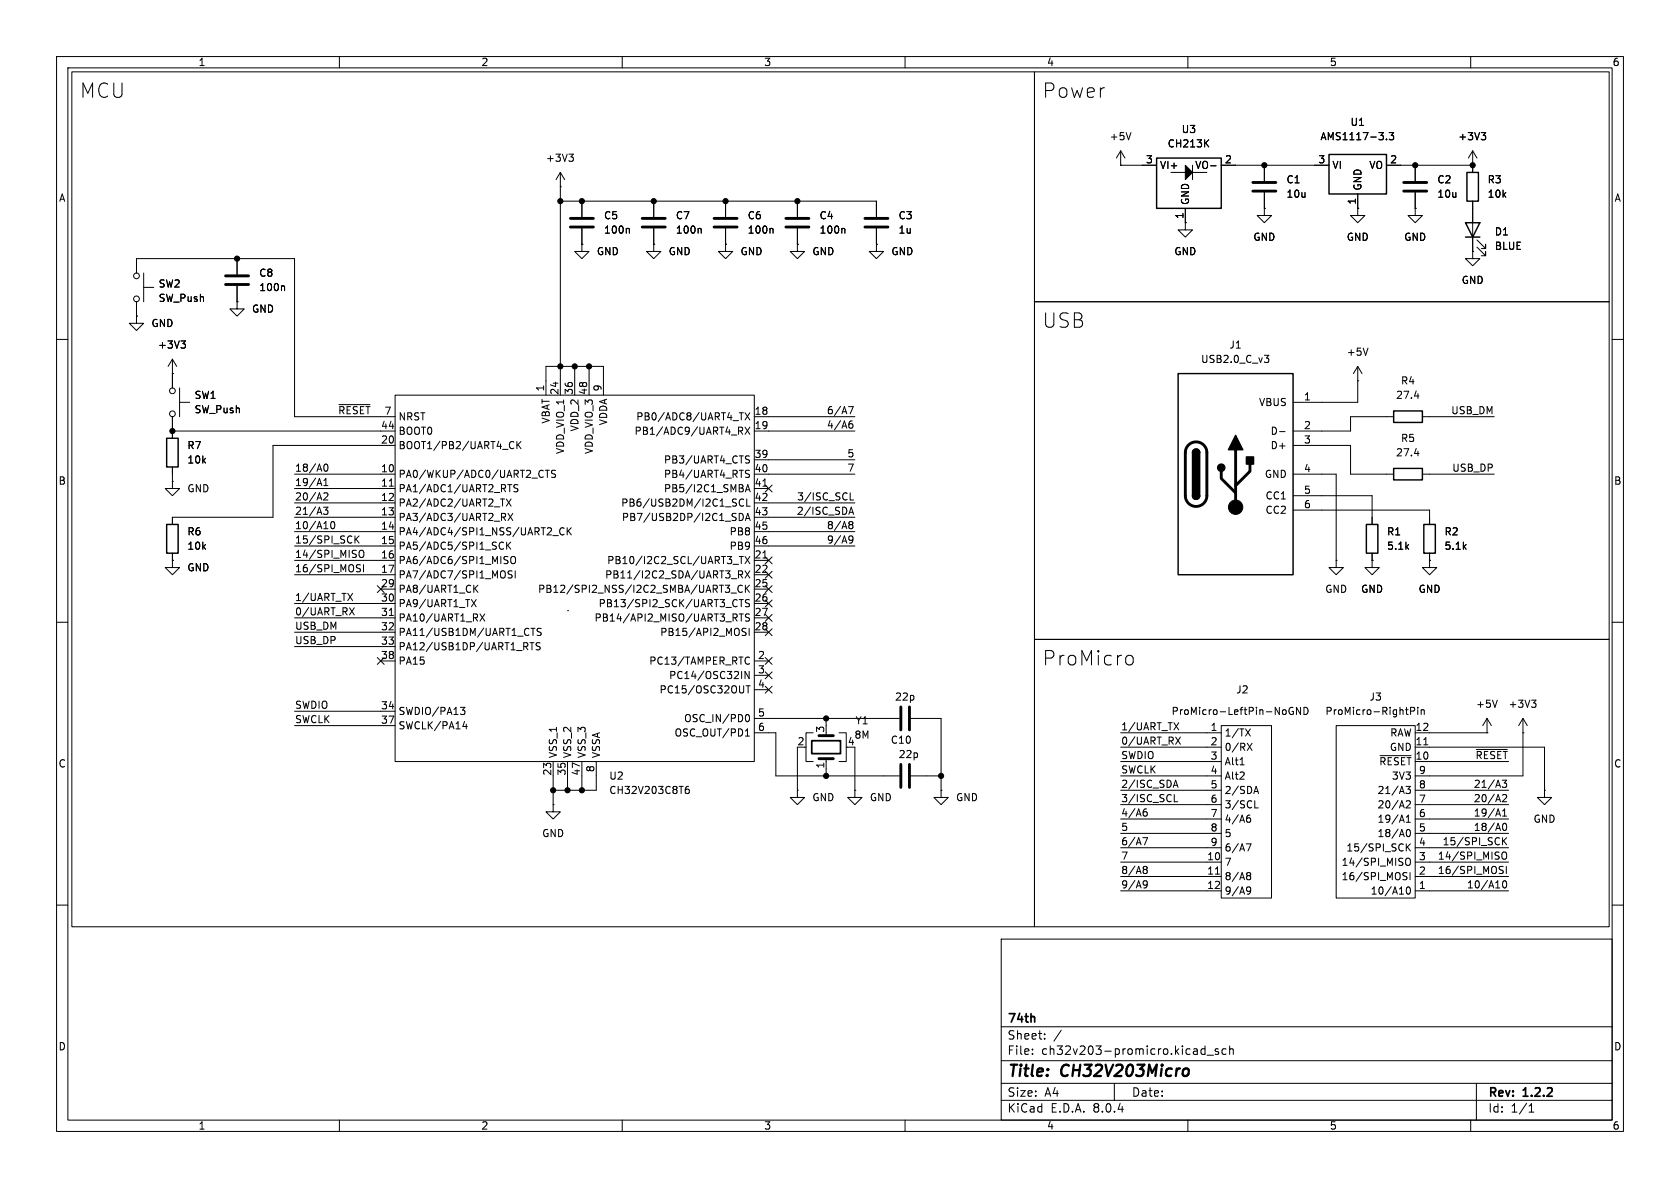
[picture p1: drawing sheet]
<svg xmlns="http://www.w3.org/2000/svg" width="297mm" height="210mm" viewBox="0 0 297 210" stroke-linecap="round" stroke-linejoin="round" font-family="sans-serif">
<g fill="none" stroke="#000" stroke-width=".18">
<path d="M10 10h277v190h-277zM12 12h273v186h-273zM12.7 12.7h170.2v151.1h-170.2zM60 10v2M110 10v2M160 10v2M182.9 12.7h101.6v40.6h-101.6zM210 10v2M260 10v2M99.1 33h.1M99.1 35.6h55.8v2.8M99.1 30.5v39.4"/>
<path d="M99.1 30.5l-.8 1.3M99.1 30.5l.7 1.3M100.6 27.2h.8l-.5 .5M101.1 27.7l.3 .3v.3l-.3 .2M102.9 35.6v2.8M115.6 35.6v2.8M128.3 35.6v2.8M141 35.6v2.8M198.1 29.2h.1M198.1 29.2h6.4M198.1 26.7l-.7 1.2M198.1 26.7v2.5"/>
<path d="M198.1 26.7l.8 1.2M199.9 23.4l-.4 1.3M207 30.5h6.4M209.5 39.4v1.2h1.3l-1.3 1.3-1.2-1.3h1.2M209.5 39.4h.1M209.5 36.8v2.6M210.8 29.2v2.6M213.1 25.3l.6 .7M213.7 24.7l-.7 .7M214 29.3h1M215.9 29.2h19M223.5 36.8v1.3h1.3l-1.3 1.3-1.3-1.3h1.3"/>
<path d="M223.5 36.8h.1M223.5 29.2v2.8M223.5 34v2.8M240 36.8v1.3h1.3l-1.3 1.3-1.2-1.3h1.2M240 36.8h.1M240 34.3v2.5M245.1 29.2h15.2M245.1 24.6v.1M245.6 23.4h.8l-.4 .5 .3 .1v.6l-.2 .1-.5-.1M250.2 36.8v1.3h1.3l-1.3 1.3-1.3-1.3h1.3M250.2 36.8h.1M250.2 29.2v2.8"/>
<path d="M250.2 34v2.8M260.3 29.2h.1M260.3 26.7l-.7 1.2M260.3 26.7v3.8M260.3 35.6v8.9M260.3 26.7l.8 1.2M261.9 23.4h.7l-.4 .5M262.4 23.9l.2 .3v.3l-.2 .2M10 60h2M24.1 55.9v1.3h1.3l-1.3 1.2-1.2-1.2h1.2M24.1 55.9h.1M24.1 48.3v-2.6h28v28h17.7"/>
<path d="M24.1 53.3v2.6M25.4 50.8h1.8M25.4 48.3v5M41.9 53.3v1.3h1.3l-1.3 1.3-1.3-1.3h1.3M41.9 53.3h.1M41.9 45.7v2.8M41.9 50.5v2.8M50.1 50.5l.2 .2v.7M102.9 43.2v1.3h1.2l-1.2 1.2-1.3-1.2h1.3M102.9 43.2h.1M102.9 40.4v2.8M111.1 40.4l.2 .2v.6"/>
<path d="M115.6 43.2v1.3h1.2l-1.2 1.2-1.3-1.2h1.3M115.6 43.2h.1M115.6 40.4v2.8M123.8 40.4l.2 .2v.6M128.3 43.2v1.3h1.2l-1.2 1.2-1.3-1.2h1.3M128.3 43.2h.1M128.3 40.4v2.8M136.5 40.4l.2 .2v.6M141 43.2v1.3h1.2l-1.2 1.2-1.3-1.2h1.3M141 43.2h.1M141 40.4v2.8M149.2 40.4l.2 .2v.6"/>
<path d="M154.9 43.2v1.3h1.3l-1.3 1.2-1.2-1.2h1.2M154.9 43.2h.1M154.9 40.4v2.8M182.9 53.3h101.6v59.7h-101.6zM260.3 44.5v1.2h1.3l-1.3 1.3-1.2-1.3h1.2M260.3 44.5h.1M261.1 43.7l1.5 1.5v-.7v.7h-.7M261.1 42.4l1.5 1.5v-.7v.7h-.7M285 60h2M30.5 66h.1M30.5 63.5v5.1M30.5 73.7v3.8"/>
<path d="M30.5 63.5l-.8 1.3M30.5 63.5l.7 1.3M30.5 76.2h39.3M31.7 71.1h1.8M31.7 68.6v5.1M32 60.3h.8l-.4 .5M32.5 60.8l.3 .2v.3l-.3 .2M59.9 71.5h5.5M69.8 69.9h63.5v64.7h-63.5zM69.8 78.7h-21.5v12.7h-17.8v1.3M90.5 78l.3 .2M90.8 79.2l-.3 .1"/>
<path d="M91.4 78v1.3M91.6 78.6l.5 .7M92.1 78l-.7 .8M96.5 69.9v-5.1h10.2v5.1M101.6 64.8v5.1M104.1 64.8v5.1M130.6 75.5h.4l.3 .3-.1 .3-.6 .1M130.7 73h.7M130.9 76.2l.4 .6M131.7 73l.9 1.2M131.7 75.5l.9 1.3M132.6 73l-.9 1.2"/>
<path d="M132.6 75.5l-.9 1.3M133.3 73.7h17.8M133.3 76.2h17.8M150 71.9h.8l-.5 1.2M150.2 75l.3-.1 .3 .2-.1 .5h-.5M150.7 74.4l-.5 .1M223.5 62.8h.8l-.4 .5 .3 .1 .1 .4-.2 .3h-.4M226.2 76.3h1M228.6 78.7h10.2v5.1h7.6M240 67.3h.1M240 64.8v6.3h-11.4M240 64.8l-.7 1.2"/>
<path d="M240 64.8l.8 1.2M241.8 61.5l-.4 1.3M246.4 73.7h-7.6v2.5h-10.2M250.1 70h.8M251.5 73.7h12.7M30.5 85.1v1.3h1.2l-1.2 1.2-1.3-1.2h1.3M30.5 85.1h.1M30.5 99.1v1.2h1.2l-1.2 1.3-1.3-1.3h1.3M30.5 99.1h.1M30.5 82.6v2.5M30.5 97.8v1.3M52.1 83.8h17.7"/>
<path d="M52.1 86.4h17.7M52.1 88.9h17.7M52.1 91.4h17.7M52.1 94h17.7M52.1 96.5h17.7M52.1 99.1h17.7M57.2 89.7h.8l-.4 .4 .3 .2v.5l-.2 .1h-.4M57.3 87.2l.4-.1 .3 .4-.8 .9h.8M57.3 85.8h.7M57.3 84.9l.3-.3v1.2M57.4 82.2l.2-.2a.68 .68 0 0 1 .4 .7 .68 .68 0 0 1-.4 .6l-.2-.1-.1-.4zM58.6 92.3l.2-.1a.68 .68 0 0 1 .4 .6 .68 .68 0 0 1-.4 .7l-.2-.2-.1-.3z"/>
<path d="M62.8 94.7v1.3M62.9 95.3l.6 .7M63.2 99.8l.5 .1M63.5 94.7l-.7 .8M63.7 97.3h.1a.43 .43 0 0 1 .5 .4v.4a.42 .42 0 0 1-.4 .5 .42 .42 0 0 1-.4-.5v-.4zM64.3 99.8v1.3M68.8 85.9h.7M88.4 96.9l.3 .2 .3-.1M88.5 88.2h.7M89 91.4l.4 .6M89 96l-.3-.2-.3 .2M89.1 90.7l.3 .3-.1 .3-.2 .1"/>
<path d="M89.2 98.9l.5 .2 .1 .2-.1 .3h-.4M89.2 98.4h.6M89.5 88.2l.9 1.3M89.6 95.8v1.3M89.8 85.7h.7M89.8 96.4l.5 .7M89.8 90.7l.9 1.3M90.3 95.8l-.7 .8M90.4 88.2l-.9 1.3M90.5 98.4h.1a.43 .43 0 0 1 .5 .4v.4a.42 .42 0 0 1-.4 .5 .42 .42 0 0 1-.4-.5v-.4zM90.7 90.7l-.9 1.3M91.6 85.7h-.5l-.2 .1v.4l.5 .2 .2 .3-.3 .2h-.5"/>
<path d="M96.4 83.1h.7M96.8 83.1v1.3M97.7 94.7h1M98.2 83.2l-.5-.1-.2 .3 .1 .3 .6 .2v.4l-.2 .1-.5-.1M99.7 93.4a.6 .6 0 0 0-.8 .4 .6 .6 0 0 0 .6 .8l.2-.2M100.3 93.3v1.3M100.5 93.8l.5 .8M101 93.3l-.7 .7M129.6 99.8h1M130 88.2l.2 .1M130.1 89v.4M130.7 98.4h.7"/>
<path d="M130.7 90.7a.64 .64 0 0 1 .7 .7 .64 .64 0 0 1-.7 .6zM131 98.4v1.2M131.5 88.3a.6 .6 0 0 0-.9 .5 .6 .6 0 0 0 .6 .7l.3-.1M131.7 98.4l.9 1.2M131.8 86.9l.4-1.2 .4 1.2M131.8 92l.4-1.3 .4 1.3M131.9 83.2h.6M131.9 83.7l.5 .2 .1 .1-.1 .3-.4 .1M131.9 81.1l.5 .2 .1 .2-.1 .3-.4 .1M131.9 80.7h.6M131.9 86.6h.6M131.9 91.7h.6"/>
<path d="M132 88.2v1.3h.6M132.6 98.4l-.9 1.2M133.3 83.8h17.8M133.3 86.4h2.6M133.3 88.9h17.8M133.3 91.4h17.8M133.3 94h17.8M133.3 96.5h17.8M133.3 99.1h2.6M133.3 81.3h17.8M134.9 85.9h.7M134.9 98.6h.7"/>
<path d="M135.3 98.5l1.2 1.2M135.3 85.8l1.2 1.2M136.5 98.5l-1.2 1.2M136.5 85.8l-1.2 1.2M150.1 90.9l.4-1.2 .4 1.2M150.2 90.6h.6M150.2 92.7h.1M150.2 92.3l.3-.1 .2 .1 .1 .2-.3 .2M150.2 94.8l.3-.1 .2 .2a.84 .84 0 0 1-.3 1.1h-.2M150.3 87.1v1.3h.6M150.3 92.7h.2M150.3 92.7l-.1 .1"/>
<path d="M150.5 92.7l.3 .3-.1 .3-.2 .2-.3-.1M150.8 95.3l-.3 .2h-.3M228.6 83.8h7.6v15.3M228.6 87.6h14v5.1M228.6 90.2h24.1v2.5M236.2 99.1v1.2h1.3l-1.3 1.3-1.3-1.3h1.3M236.2 99.1h.1M242.6 99.1v1.2h1.2l-1.2 1.3-1.3-1.3h1.3M242.6 99.1h.1M242.6 97.8v1.3M250.1 80.2h.8M251.5 83.8h12.7"/>
<path d="M252.7 99.1v1.2h1.3l-1.3 1.3-1.2-1.3h1.2M252.7 99.1h.1M252.7 97.8v1.3M10 110h2M52.1 101.6h17.7M52.1 106.7h17.7M52.1 109.2h17.7M52.1 111.8h17.7M52.1 114.3h17.7M61.5 104.9l.8 1.3M61.8 107.4l.8 1.3M62.3 104.9l-.8 1.3"/>
<path d="M62.6 107.4l-.8 1.3M63.2 100.4l.4 .1 .1 .3-.2 .3h-.3M66.7 116.2l1.2 1.2M66.7 103.5l1.2 1.2M67.3 116.8h2.5M67.3 104.1h2.5M67.9 116.2l-1.2 1.2M67.9 103.5l-1.2 1.2M68.8 108.8h.7M83.3 106l.9 1.3M83.9 104l.6 .7M84.2 106l-.9 1.3"/>
<path d="M84.5 103.4l-.7 .8M84.9 108.5l.8 1.3M85.7 108.5l-.8 1.3M89.1 101a.9 .9 0 0 1 0 1.1M90.5 101l-.4-.1-.3 .3 .1 .3 .6 .2v.4l-.2 .1-.5-.1M91.1 100.9v1.3M93.7 113.6h.7M93.9 111.1h.7M94 113.6v1.3M94.2 111.1v1.2M95.5 113.7l-.5-.1-.2 .1v.4l.6 .2 .1 .3-.2 .3-.5-.1M95.7 111.1h-.5l-.2 .2 .1 .3 .5 .3v.3l-.2 .1h-.4"/>
<path d="M100.3 108h.1M128.2 103.4h.8l-.4 .5M128.8 103.9l.2 .3v.3l-.2 .2M129.2 104.8h1M130.6 101.6l.6-.1 .1-.2-.1-.3-.6-.1v1.3M130.7 106h.7M130.7 108.5h.7M130.9 101.6l.4 .6M131 106v1.3M131 108.5v1.3M131.2 103.6a.6 .6 0 0 0-.8 .4 .6 .6 0 0 0 .6 .7l.2-.1M131.2 111.6l.6 .2 .1 .3-.2 .2h-.5"/>
<path d="M131.7 100.9l.9 1.3M131.8 103.4v1.3M131.9 111.1h-.5l-.2 .1M132 116.2l.3-.1 .2 .2M132 104l.5 .7M132.4 111.1v1.2M132.4 118.7v1.3l-.7-1.3v1.3M132.5 117.3l-.2 .1h-.3M132.5 106.1l-.5-.1-.2 .1v.4l.6 .2 .1 .3-.2 .3-.5-.1M132.5 108.6l-.5-.1-.2 .2v.3l.6 .3 .1 .3-.2 .2-.5-.1M132.5 103.4l-.7 .8M132.6 100.9l-.9 1.3"/>
<path d="M133.3 101.6h2.6M133.3 116.8h2.6M133.3 104.1h2.6M133.3 106.7h2.6M133.3 109.2h2.6M133.3 111.8h2.6M133.3 119.4h2.6M135.3 108.6l1.2 1.2M135.3 103.5l1.2 1.2M135.3 111.2l1.2 1.2M135.3 106.1l1.2 1.2M135.3 116.2l1.2 1.2"/>
<path d="M135.3 118.8l1.2 1.2M135.3 101l1.2 1.2M136.5 108.6l-1.2 1.2M136.5 103.5l-1.2 1.2M136.5 111.2l-1.2 1.2M136.5 106.1l-1.2 1.2M136.5 116.2l-1.2 1.2M136.5 118.8l-1.2 1.2M136.5 101l-1.2 1.2M182.9 113h101.6v50.8h-101.6zM199.2 116a.69 .69 0 0 1 1.1 .3v.8a.69 .69 0 0 1-1.1 .3M285 110h2"/>
<path d="M52.1 125.7h17.7M52.1 128.3h17.7M81.4 125h.8l-.4 .5 .3 .1 .1 .5-.3 .2h-.3M82.1 127.5l-.3 .9h.8M82.4 128v.8M97.8 134.6v7.6M100.3 134.6v5.1M102.9 134.6v5.1M105.4 134.6v5.1h-7.6M121.1 139.7l.3-.2 .3 .1 .2 .1v.3l-.3 .3-.3-.1-.2-.2M121.7 139l-.3 .1-.3 .5M131.8 130.1h.7"/>
<path d="M131.9 126.4l.2-.1a.68 .68 0 0 1 .4 .6 .68 .68 0 0 1-.4 .7l-.2-.1M131.9 121.2h.7M131.9 129.2l.2-.4v1.3M132.3 121.2v1.3M133.3 129.5h3.9v7.7h21.8M133.3 127h25.7M133.3 121.9h2.6M135.3 121.3l1.2 1.2M136.5 121.3l-1.2 1.2M141 139.7v1.3h1.2l-1.2 1.2-1.3-1.2h1.3M141 139.7h.1M141 132.1v7.6"/>
<path d="M142.2 132.1h.3M143.8 129.5h-1.3v5.1h1.3M146 127v1.3M146 134.1v3.1M148.3 129.5h1.3v5.1h-1.3M151.1 139.7v1.3h1.3l-1.3 1.2-1.2-1.2h1.2M151.1 139.7h.1M151.1 132.1v7.6M161 137.2h5.4M161 127h5.4v12.7M166.4 139.7v1.3h1.2l-1.2 1.2-1.3-1.2h1.3M166.4 139.7h.1"/>
<path d="M198.1 132.1h17.8M198.1 137.2h17.8M198.1 129.5h17.8M198.1 134.6h17.8M198.1 139.7h17.8M207.4 139.2l.4-1.3 .5 1.3M207.5 138.8h.6M207.5 127.8l.9 1.2M207.8 130.3l.9 1.3M208.4 127.8l-.9 1.2M208.7 130.3l-.9 1.3M215.9 128.3h8.9v30.5h-8.9z"/>
<path d="M219.2 135.2h.8M220.2 128.8l.8 1.3M220.5 131.4l.8 1.3M221 128.8l-.8 1.3M221.3 131.4l-.8 1.3M221.8 139.9h.6M222.1 139l.4 1.3M228.6 125.1a.59 .59 0 0 0-.7 .6 .59 .59 0 0 0 .7 .5l.1-.4h-.3M229.9 125v1.3l-.7-1.3v1.3M230.5 125a.64 .64 0 0 1 .8 .7 .64 .64 0 0 1-.8 .6zM236.2 128.3h14v30.5h-14zM244 133.6h5.5"/>
<path d="M248.6 139h.7l-.4 .5 .4 .1v.6l-.2 .1-.5-.1M249.4 125.7l.6-.1 .1-.1-.1-.3-.6-.2v1.3M250.2 132.1h22.8v7.6M250.2 129.5h12.7M250.2 134.6h16.5M250.2 139.7h16.5M250.6 125v.2M250.6 125.5v.8M251.2 125.5v.8M251.2 125.6l.2-.1h.3l.1 .8M251.7 131.7h.7M261 132.5h5.5"/>
<path d="M262.9 129.5h.1M262.9 127l-.8 1.3M262.9 127v2.5M262.9 127l.8 1.3M264.7 123.8l-.4 1.2M265.6 137.9h.8l-.5 .5 .4 .1v.6l-.2 .1-.5-.1M269.2 129.5h.1M269.2 127v10.2h-19M269.2 127l-.7 1.3M269.2 127l.8 1.3M270.8 123.8h.7l-.4 .5M271.3 124.3l.2 .2v.3l-.2 .2"/>
<path d="M273 139.7v1.3h1.3l-1.3 1.2-1.2-1.2h1.2M273 139.7h.1M10 160h2M97.8 142.2v1.3h1.3l-1.3 1.3-1.3-1.3h1.3M97.8 142.2h.1M198.1 152.4h17.8M198.1 154.9h17.8M198.1 157.5h17.8M198.1 142.2h17.8M198.1 144.8h17.8M198.1 147.3h17.8M198.1 149.9h17.8"/>
<path d="M202 148.1h.9l-.6 1.2M202.2 155.8l.4-.1 .2 .1a.84 .84 0 0 1-.3 1.2h-.3M202.2 143.5h.4l.2 .2-.1 .5h-.5M202.2 153.2h.4l.2 .1v.2l-.2 .2M202.2 153.6l.1 .1M202.3 153.7h.3M202.3 153.7l-.1 .1M202.6 153.7l.2 .2v.4l-.2 .1h-.4M202.7 143l-.4 .1M202.8 156.2l-.2 .3-.4-.1M207.6 140.5v1.2h.6M214.9 154.5h.7"/>
<path d="M220.3 149.2h.9l-.6 1.2M220.5 154.7l.1 .1M220.5 154.3l.4-.1 .1 .2 .1 .2-.2 .2M220.5 144.6h.4l.2 .2-.1 .5h-.5M220.5 156.9l.4-.1 .1 .1a.84 .84 0 0 1-.3 1.2h-.2M220.6 154.8h.3M220.6 154.8l-.1 .1M220.9 154.8l.2 .2-.1 .4-.1 .1h-.4M221 144.1l-.4 .1M221.1 157.3l-.2 .3-.4-.1M221.8 142.8h.6M248.3 154.2l.4 .1"/>
<path d="M248.3 154.9l.3 .1 .1 .3-.2 .2h-.3M248.6 151.9l.2-.2a.43 .43 0 0 1 .5 .4v.5a.42 .42 0 0 1-.4 .4 .42 .42 0 0 1-.4-.4zM248.6 141.7l.5-.2 .2 .4-.7 .9h.7M248.6 145.4h.7M248.6 149.2v1.2M248.6 144.5l.4-.4v1.3M248.8 156.9l.1-.1a.68 .68 0 0 1 .5 .6 .68 .68 0 0 1-.5 .7 .84 .84 0 0 1-.1-1.2zM248.8 146.7l.1-.1a.68 .68 0 0 1 .5 .7 .68 .68 0 0 1-.5 .6 .84 .84 0 0 1-.1-1.2zM248.8 149.7l.5 .7M249.3 154.2v1.3M249.3 149.2l-.7 .7M250.2 152.4h16.5"/>
<path d="M250.2 154.9h16.5M250.2 157.5h16.5M250.2 142.2h16.5M250.2 144.8h16.5M250.2 147.3h16.5M250.2 149.9h16.5M265.3 153.2h.5M265.3 153.8l.3 .1 .2 .3-.3 .2h-.3M265.6 140.6l.5-.1 .3 .3-.8 .9h.8M265.6 144.3h.8M265.6 143.4l.4-.4v1.3M265.6 148.1v1.2"/>
<path d="M265.7 150.7l.1-.1a.43 .43 0 0 1 .6 .4v.5a.42 .42 0 0 1-.5 .4 .42 .42 0 0 1-.4-.4v-.5zM265.8 145.7l.1-.2a.68 .68 0 0 1 .5 .7 .68 .68 0 0 1-.5 .6l-.1-.1-.2-.4zM265.8 155.8l.1-.1a.68 .68 0 0 1 .5 .6 .68 .68 0 0 1-.5 .7l-.1-.2-.2-.3zM265.8 148.6l.6 .7M266.3 153.2v1.2M266.4 148.1l-.8 .7M285 160h2M177 166h108v32h-108zM60 198v2M110 198v2M160 198v2M177 194.5h108"/>
<path d="M177 191.5h108M177 187.5h108M177 181.5h108M182.5 186.3v.1M182.5 185.5v.1M184.7 183.6v.1M184.7 182.8v.1M187.6 182.1l-1.3 2M197 191.5v3M210 198v2M212.4 186.3l.2 .1 .4-.1M213 184.9v1.5"/>
<path d="M213 185.5l-.4-.1-.2 .1M213.4 186.5h1.1M215.4 185.5l-.4-.1-.2 .2 .1 .2 .5 .2v.3h-.6M216.7 185.5l-.4-.1-.3 .3v.4l.2 .2h.5M217.4 185.5l.2-.1 .4 .1v.9M217.4 184.9v1.5M260 198v2M261 191.5v6.5M270.3 196.6h.9M270.3 195.5l.4-.4v1.5"/>
<circle cx="24.1" cy="52.8" r=".51"/>
<circle cx="24.1" cy="48.8" r=".51"/>
<circle cx="30.5" cy="69.1" r=".51"/>
<circle cx="30.5" cy="73.2" r=".51"/>
</g>
<path d="M209.6 188.9l.4 .1 .2 .3-.1 .5-.4 .4" fill="none" stroke="#000" stroke-width=".4"/>
<path d="M143.5 130.9h5.1v2.3h-5.1zM182.8 179.8l.1 .9" fill="none" stroke="#000" stroke-width=".3"/>
<g fill="none" stroke="#000" stroke-width=".51">
<path d="M100.8 38.6h4.1M113.5 38.6h4.1M126.2 38.6h4.1M138.9 38.6h4.1M152.9 38.6h4.1M221.5 33.8h4.1M221.5 32.3h4.1M248.2 33.8h4M248.2 32.3h4M39.9 50.3h4M39.9 48.8h4M100.8 40.1h4.1"/>
<path d="M113.5 40.1h4.1M126.2 40.1h4.1M138.9 40.1h4.1M152.9 40.1h4.1M210.1 78.7a1.9 1.9 0 0 1 2.1-.4 1.9 1.9 0 0 1 1.2 1.7v7.6a1.91 1.91 0 0 1-1.9 1.9 1.91 1.91 0 0 1-2-1.9l.1-7.7 .1-.7zM218.4 79.5v10.2M215.9 83.3v1.3l2.5 2.5M221 82v1.3l-2.6 2.6M144.8 134.1h2.5M144.8 130h2.5M159.3 125v4M159.3 135.1v4.1"/>
<path d="M160.8 125v4M160.8 135.1v4.1"/>
</g>
<g fill="none" stroke="#000" stroke-width=".25">
<path d="M204.5 27.9h11.4v8.9h-11.4zM234.9 27.3h10.2v7h-10.2zM259.1 39.4h2.5l-1.3 2.5zM259.3 30.5h2.1v5.1h-2.1zM259.1 41.9h2.5M29.5 77.5h2v5.1h-2zM208.3 66h20.3v35.6h-20.3zM246.4 72.6h5.1v2.1h-5.1zM29.5 92.7h2v5.1h-2zM210.8 87.6a.64 .64 0 0 0 .7 .7 .64 .64 0 0 0 .6-.7M210.8 80a.64 .64 0 0 1 .7-.6 .64 .64 0 0 1 .6 .6M241.6 92.7h2v5.1h-2z"/>
<path d="M246.4 82.8h5.1v2h-5.1zM251.7 92.7h2v5.1h-2z"/>
</g>
<g fill="#000" stroke="#000" stroke-width=".18">
<path d="M209.5 29.2l1.3 1.3-1.3 1.3z"/>
<circle cx="99.1" cy="35.6" r=".46"/>
<circle cx="102.9" cy="35.6" r=".46"/>
<circle cx="115.6" cy="35.6" r=".46"/>
<circle cx="128.3" cy="35.6" r=".46"/>
<circle cx="141" cy="35.6" r=".46"/>
<circle cx="223.5" cy="29.2" r=".46"/>
<circle cx="250.2" cy="29.2" r=".46"/>
<circle cx="260.3" cy="29.2" r=".46"/>
<circle cx="41.9" cy="45.7" r=".46"/>
<circle cx="30.5" cy="76.2" r=".46"/>
<circle cx="99.1" cy="64.8" r=".46"/>
<circle cx="101.6" cy="64.8" r=".46"/>
<circle cx="104.1" cy="64.8" r=".46"/>
<circle cx="218.4" cy="89.7" r="1.27"/>
<circle cx="97.8" cy="139.7" r=".46"/>
<circle cx="100.3" cy="139.7" r=".46"/>
<circle cx="102.9" cy="139.7" r=".46"/>
<circle cx="146" cy="127" r=".46"/>
<circle cx="146" cy="137.2" r=".46"/>
<circle cx="166.4" cy="137.2" r=".46"/>
</g>
<g fill="#000" stroke="#000" stroke-width=".25">
<path d="M218.4 77l1.3 2.5h-2.5zM210.8 87.6h1.3a.64 .64 0 0 1-.6 .7 .64 .64 0 0 1-.7-.7zM210.8 80h1.3v7.6h-1.3zM211 79.6a.64 .64 0 0 1 .7-.2 .64 .64 0 0 1 .4 .6h-1.3zM220.3 80.8h1.3v1.2h-1.3z"/>
<circle cx="215.9" cy="82.7" r=".63"/>
</g>
<g font-size="3.5">
<text x="14" y="17.5">MCU</text>
<text x="184.1" y="17.5">Power</text>
<text x="184.1" y="58.2">USB</text>
<text x="184.1" y="117.9">ProMicro</text>
</g>
<g font-size="2.8">
<text x="178" y="190.9">Title:</text>
<text x="187.7" y="190.9">CH32V203Micro</text>
</g>
<g font-size="2.1">
<text x="178" y="184">Sheet:</text>
<text x="178" y="181.2">74th</text>
<text x="178" y="186.7">File:</text>
<text x="184.1" y="186.7">ch32v203-promicro.kicad_sch</text>
<text x="178" y="196.9">KiCad</text>
<text x="178" y="194.1">Size:</text>
<text x="184.7" y="194.1">A4</text>
<text x="185.7" y="196.9">E.D.A.</text>
<text x="193.3" y="196.9">8.0.4</text>
<text x="200" y="194.1">Date:</text>
<text x="263" y="194.3">Rev:</text>
<text x="263" y="196.9">Id:</text>
<text x="267.1" y="196.9">1/1</text>
<text x="269.4" y="194.3">1.2.2</text>
</g>
<g font-size="1.8">
<text x="35" y="11.9">1</text>
<text x="85" y="11.9">2</text>
<text x="135" y="11.9">3</text>
<text x="185" y="11.9">4</text>
<text x="235" y="11.9">5</text>
<text x="285" y="11.9">6</text>
<text x="208.8" y="23.7">U3</text>
<text x="238.7" y="22.5">U1</text>
<text x="96.4" y="28.8">+3V3</text>
<text x="196.1" y="25">+5V</text>
<text x="202.5" y="29">3</text>
<text x="206.3" y="26.3">CH213K</text>
<text x="216.5" y="29">2</text>
<text x="233" y="29">3</text>
<text x="233.3" y="25">AMS1117-3.3</text>
<text x="245.7" y="29">2</text>
<text x="257.7" y="25">+3V3</text>
<text x="10.3" y="35.9">A</text>
<text x="205" y="30.1">VI+</text>
<text x="211.2" y="30.1">VO-</text>
<text x="227.3" y="32.6">C1</text>
<text x="227.3" y="35.2">10u</text>
<text x="235.5" y="30.1">VI</text>
<text x="240.9" y="33.8" transform="rotate(-90 240.9 33.8)">GND</text>
<text x="242" y="30.1">VO</text>
<text x="254" y="32.6">C2</text>
<text x="254" y="35.2">10u</text>
<text x="262.9" y="32.6">R3</text>
<text x="262.9" y="35.2">10k</text>
<text x="285.3" y="35.9">A</text>
<text x="106.7" y="39">C5</text>
<text x="106.7" y="41.5">100n</text>
<text x="119.4" y="39">C7</text>
<text x="119.4" y="41.5">100n</text>
<text x="132.1" y="39">C6</text>
<text x="132.1" y="41.5">100n</text>
<text x="144.8" y="39">C4</text>
<text x="144.8" y="41.5">100n</text>
<text x="158.8" y="39">C3</text>
<text x="158.8" y="41.5">1u</text>
<text x="209.3" y="38.8" transform="rotate(-90 209.3 38.8)">1</text>
<text x="210.4" y="36.3" transform="rotate(-90 210.4 36.3)">GND</text>
<text x="239.8" y="36.3" transform="rotate(-90 239.8 36.3)">1</text>
<text x="264.2" y="41.8">D1</text>
<text x="105.4" y="45.3">GND</text>
<text x="118.1" y="45.3">GND</text>
<text x="130.8" y="45.3">GND</text>
<text x="143.5" y="45.3">GND</text>
<text x="157.5" y="45.3">GND</text>
<text x="207.5" y="45.3">GND</text>
<text x="221.5" y="42.8">GND</text>
<text x="238" y="42.8">GND</text>
<text x="248.2" y="42.8">GND</text>
<text x="264.2" y="44.4">BLUE</text>
<text x="27.9" y="51">SW2</text>
<text x="27.9" y="53.6">SW_Push</text>
<text x="45.7" y="49.1">C8</text>
<text x="45.7" y="51.7">100n</text>
<text x="258.3" y="50.4">GND</text>
<text x="26.7" y="58">GND</text>
<text x="44.5" y="55.5">GND</text>
<text x="27.8" y="61.8">+3V3</text>
<text x="212.2" y="64.4">USB2.0_C_v3</text>
<text x="217.2" y="61.8">J1</text>
<text x="238" y="63.1">+5V</text>
<text x="34.3" y="70.7">SW1</text>
<text x="96.3" y="69.3" transform="rotate(-90 96.3 69.3)">1</text>
<text x="98.8" y="69.9" transform="rotate(-90 98.8 69.9)">24</text>
<text x="101.3" y="69.9" transform="rotate(-90 101.3 69.9)">36</text>
<text x="103.9" y="69.9" transform="rotate(-90 103.9 69.9)">48</text>
<text x="106.4" y="69.3" transform="rotate(-90 106.4 69.3)">9</text>
<text x="222.5" y="72">VBUS</text>
<text x="230.4" y="70.9">1</text>
<text x="246.7" y="70.7">27.4</text>
<text x="247.6" y="68.2">R4</text>
<text x="34.3" y="73.3">SW_Push</text>
<text x="59.7" y="73.3">~{RESET}7</text>
<text x="67.3" y="75.9">44</text>
<text x="70.4" y="77.1">BOOT0</text>
<text x="70.4" y="74.5">NRST</text>
<text x="97.4" y="75" transform="rotate(-90 97.4 75)">VBAT</text>
<text x="102.5" y="76.4" transform="rotate(-90 102.5 76.4)">VDD_2</text>
<text x="107.5" y="75.3" transform="rotate(-90 107.5 75.3)">VDDA</text>
<text x="112.1" y="77.1">PB1/ADC9/UART4_RX</text>
<text x="112.4" y="74.5">PB0/ADC8/UART4_TX</text>
<text x="133.3" y="73.4">18</text>
<text x="133.3" y="75.9">19</text>
<text x="146.1" y="73.3">6/A7</text>
<text x="146.1" y="75.9">4/A6</text>
<text x="224.5" y="77.1">D-</text>
<text x="230.4" y="75.9">2</text>
<text x="256.5" y="73.3">USB_DM</text>
<text x="33" y="79.6">R7</text>
<text x="33" y="82.1">10k</text>
<text x="52.1" y="83.5">18/A0</text>
<text x="67.3" y="83.6">10</text>
<text x="67.3" y="78.5">20</text>
<text x="70.4" y="79.6">BOOT1/PB2/UART4_CK</text>
<text x="99.9" y="80.4" transform="rotate(-90 99.9 80.4)">VDD_VIO_1</text>
<text x="105" y="80.4" transform="rotate(-90 105 80.4)">VDD_VIO_3</text>
<text x="117.3" y="82.1">PB3/UART4_CTS</text>
<text x="133.3" y="81">39</text>
<text x="133.3" y="83.6">40</text>
<text x="149.7" y="83.5">7</text>
<text x="149.7" y="80.9">5</text>
<text x="224.5" y="79.6">D+</text>
<text x="230.4" y="78.5">3</text>
<text x="230.4" y="83.6">4</text>
<text x="246.7" y="80.9">27.4</text>
<text x="247.6" y="78.3">R5</text>
<text x="256.6" y="83.5">USB_DP</text>
<text x="10.3" y="85.9">B</text>
<text x="33" y="87.2">GND</text>
<text x="52.1" y="86">19/A1</text>
<text x="52.1" y="88.6">20/A2</text>
<text x="67.3" y="86.1">11</text>
<text x="67.3" y="88.6">12</text>
<text x="70.4" y="84.7">PA0/WKUP/ADC0/UART2_CTS</text>
<text x="70.4" y="87.2">PA1/ADC1/UART2_RTS</text>
<text x="70.4" y="89.8">PA2/ADC2/UART2_TX</text>
<text x="109.7" y="89.8">PB6/USB2DM/I2C1_SCL</text>
<text x="117.3" y="84.7">PB4/UART4_RTS</text>
<text x="117.3" y="87.2">PB5/I2C1_SMBA</text>
<text x="133.3" y="86.1">41</text>
<text x="133.3" y="88.6">42</text>
<text x="140.8" y="88.6">3/ISC_SCL</text>
<text x="223.5" y="84.7">GND</text>
<text x="223.6" y="88.5">CC1</text>
<text x="230.4" y="87.4">5</text>
<text x="230.4" y="89.9">6</text>
<text x="285.3" y="85.9">B</text>
<text x="33" y="94.8">R6</text>
<text x="52.1" y="93.6">10/A10</text>
<text x="52.1" y="91.1">21/A3</text>
<text x="67.3" y="91.2">13</text>
<text x="67.3" y="93.7">14</text>
<text x="70.4" y="92.3">PA3/ADC3/UART2_RX</text>
<text x="70.4" y="94.8">PA4/ADC4/SPI1_NSS/UART2_CK</text>
<text x="109.8" y="92.3">PB7/USB2DP/I2C1_SDA</text>
<text x="128.9" y="94.8">PB8</text>
<text x="133.3" y="91.2">43</text>
<text x="133.3" y="93.7">45</text>
<text x="140.8" y="91.1">2/ISC_SDA</text>
<text x="146.1" y="93.6">8/A8</text>
<text x="223.6" y="91">CC2</text>
<text x="245.1" y="94.8">R1</text>
<text x="255.3" y="94.8">R2</text>
<text x="33" y="101.2">GND</text>
<text x="33" y="97.4">10k</text>
<text x="52.1" y="101.3">16/SPI_MOSI</text>
<text x="52.1" y="96.2">15/SPI_SCK</text>
<text x="52.1" y="98.7">14/SPI_MISO</text>
<text x="67.3" y="96.3">15</text>
<text x="67.3" y="98.8">16</text>
<text x="67.3" y="101.3">17</text>
<text x="70.4" y="97.4">PA5/ADC5/SPI1_SCK</text>
<text x="70.4" y="99.9">PA6/ADC6/SPI1_MISO</text>
<text x="107.2" y="99.9">PB10/I2C2_SCL/UART3_TX</text>
<text x="128.9" y="97.4">PB9</text>
<text x="133.3" y="98.8">21</text>
<text x="133.3" y="101.3">22</text>
<text x="133.3" y="96.3">46</text>
<text x="146.1" y="96.2">9/A9</text>
<text x="245.1" y="97.4">5.1k</text>
<text x="255.3" y="97.4">5.1k</text>
<text x="52.1" y="106.3">1/UART_TX</text>
<text x="67.3" y="103.9">29</text>
<text x="67.3" y="106.4">30</text>
<text x="70.4" y="102.5">PA7/ADC7/SPI1_MOSI</text>
<text x="70.4" y="105">PA8/UART1_CK</text>
<text x="70.4" y="107.5">PA9/UART1_TX</text>
<text x="95" y="105">PB12/SPI2_NSS/I2C2_SMBA/UART3_CK</text>
<text x="105.7" y="107.5">PB13/SPI2_SCK/UART3_CTS</text>
<text x="106.9" y="102.5">PB11/I2C2_SDA/UART3_RX</text>
<text x="133.3" y="103.9">25</text>
<text x="133.3" y="106.4">26</text>
<text x="234.2" y="105">GND</text>
<text x="240.5" y="105">GND</text>
<text x="250.7" y="105">GND</text>
<text x="52.1" y="108.9">0/UART_RX</text>
<text x="52.1" y="111.4">USB_DM</text>
<text x="52.1" y="114">USB_DP</text>
<text x="67.3" y="109">31</text>
<text x="67.3" y="111.5">32</text>
<text x="70.4" y="110.1">PA10/UART1_RX</text>
<text x="70.4" y="112.6">PA11/USB1DM/UART1_CTS</text>
<text x="105" y="110.1">PB14/API2_MISO/UART3_RTS</text>
<text x="116.6" y="112.6">PB15/API2_MOSI</text>
<text x="133.3" y="109">27</text>
<text x="133.3" y="111.5">28</text>
<text x="67.3" y="114">33</text>
<text x="67.3" y="116.6">38</text>
<text x="70.4" y="115.2">PA12/USB1DP/UART1_RTS</text>
<text x="70.4" y="117.7">PA15</text>
<text x="114.7" y="117.7">PC13/TAMPER_RTC</text>
<text x="133.9" y="116.6">2</text>
<text x="133.9" y="119.1">3</text>
<text x="52.1" y="125.4">SWDIO</text>
<text x="67.3" y="125.5">34</text>
<text x="116.5" y="122.8">PC15/OSC32OUT</text>
<text x="118.2" y="120.2">PC14/OSC32IN</text>
<text x="133.9" y="121.7">4</text>
<text x="158.1" y="124.1">22p</text>
<text x="218.4" y="122.8">J2</text>
<text x="242" y="124.1">J3</text>
<text x="260.9" y="125.3">+5V</text>
<text x="266.6" y="125.3">+3V3</text>
<text x="52.1" y="127.9">SWCLK</text>
<text x="67.3" y="128">37</text>
<text x="70.4" y="126.6">SWDIO/PA13</text>
<text x="70.4" y="129.1">SWCLK/PA14</text>
<text x="119.2" y="130.4">OSC_OUT/PD1</text>
<text x="120.8" y="127.9">OSC_IN/PD0</text>
<text x="133.9" y="126.7">5</text>
<text x="133.9" y="129.3">6</text>
<text x="140.9" y="131.8">2</text>
<text x="145.8" y="129.6" transform="rotate(-90 145.8 129.6)">3</text>
<text x="149.8" y="131.8">4</text>
<text x="151" y="130.8">8M</text>
<text x="151.1" y="128.2">Y1</text>
<text x="157.4" y="131.7">C10</text>
<text x="198.1" y="129.2">1/UART_TX</text>
<text x="198.1" y="131.7">0/UART_RX</text>
<text x="207" y="126.6">ProMicro-LeftPin-NoGND</text>
<text x="213.9" y="129.3">1</text>
<text x="213.9" y="131.8">2</text>
<text x="216.4" y="130.4">1/TX</text>
<text x="234.2" y="126.6">ProMicro-RightPin</text>
<text x="245.7" y="130.4">RAW</text>
<text x="250.1" y="131.8">11</text>
<text x="250.1" y="129.3">12</text>
<text x="10.3" y="135.9">C</text>
<text x="97.5" y="137.2" transform="rotate(-90 97.5 137.2)">23</text>
<text x="98.7" y="134.1" transform="rotate(-90 98.7 134.1)">VSS_1</text>
<text x="100.1" y="137.2" transform="rotate(-90 100.1 137.2)">35</text>
<text x="101.2" y="134.1" transform="rotate(-90 101.2 134.1)">VSS_2</text>
<text x="102.6" y="137.2" transform="rotate(-90 102.6 137.2)">47</text>
<text x="103.7" y="134.1" transform="rotate(-90 103.7 134.1)">VSS_3</text>
<text x="105.2" y="136.6" transform="rotate(-90 105.2 136.6)">8</text>
<text x="106.3" y="134.1" transform="rotate(-90 106.3 134.1)">VSSA</text>
<text x="145.8" y="136" transform="rotate(-90 145.8 136)">1</text>
<text x="158.8" y="134.2">22p</text>
<text x="198.1" y="134.3">SWDIO</text>
<text x="198.1" y="136.8">SWCLK</text>
<text x="213.9" y="134.4">3</text>
<text x="213.9" y="136.9">4</text>
<text x="216.4" y="132.9">0/RX</text>
<text x="216.4" y="135.5">Alt1</text>
<text x="243.7" y="135.5">~{RESET}</text>
<text x="245.6" y="132.9">GND</text>
<text x="250.1" y="134.4">10</text>
<text x="250.8" y="136.9">9</text>
<text x="260.8" y="134.3">~{RESET}</text>
<text x="285.3" y="135.9">C</text>
<text x="107.6" y="138">U2</text>
<text x="107.6" y="140.6">CH32V203C8T6</text>
<text x="143.5" y="141.8">GND</text>
<text x="153.7" y="141.8">GND</text>
<text x="168.9" y="141.8">GND</text>
<text x="198.1" y="141.9">3/ISC_SCL</text>
<text x="198.1" y="139.4">2/ISC_SDA</text>
<text x="213.9" y="139.4">5</text>
<text x="213.9" y="142">6</text>
<text x="216.4" y="138">Alt2</text>
<text x="216.4" y="140.6">2/SDA</text>
<text x="216.4" y="143.1">3/SCL</text>
<text x="243.4" y="143.1">20/A2</text>
<text x="243.4" y="140.6">21/A3</text>
<text x="246" y="138">3V3</text>
<text x="250.8" y="142">7</text>
<text x="250.8" y="139.4">8</text>
<text x="260.4" y="139.4">21/A3</text>
<text x="260.4" y="141.9">20/A2</text>
<text x="95.8" y="148.2">GND</text>
<text x="198.1" y="147">5</text>
<text x="198.1" y="149.5">6/A7</text>
<text x="198.1" y="144.4">4/A6</text>
<text x="213.9" y="144.5">7</text>
<text x="213.9" y="147.1">8</text>
<text x="213.9" y="149.6">9</text>
<text x="216.4" y="145.6">4/A6</text>
<text x="216.4" y="148.2">5</text>
<text x="243.4" y="148.2">18/A0</text>
<text x="243.4" y="145.6">19/A1</text>
<text x="250.8" y="149.6">4</text>
<text x="250.8" y="147.1">5</text>
<text x="250.8" y="144.5">6</text>
<text x="254.9" y="149.5">15/SPI_SCK</text>
<text x="260.4" y="144.4">19/A1</text>
<text x="260.4" y="147">18/A0</text>
<text x="271" y="145.6">GND</text>
<text x="198.1" y="152.1">7</text>
<text x="198.1" y="154.6">8/A8</text>
<text x="213.3" y="152.1">10</text>
<text x="213.3" y="154.7">11</text>
<text x="216.4" y="153.3">7</text>
<text x="216.4" y="155.8">8/A8</text>
<text x="216.4" y="150.7">6/A7</text>
<text x="237.1" y="155.8">16/SPI_MOSI</text>
<text x="237.1" y="153.3">14/SPI_MISO</text>
<text x="237.9" y="150.7">15/SPI_SCK</text>
<text x="250.8" y="154.7">2</text>
<text x="250.8" y="152.1">3</text>
<text x="254.1" y="152.1">14/SPI_MISO</text>
<text x="254.1" y="154.6">16/SPI_MOSI</text>
<text x="198.1" y="157.1">9/A9</text>
<text x="213.3" y="157.2">12</text>
<text x="216.4" y="158.3">9/A9</text>
<text x="242.2" y="158.3">10/A10</text>
<text x="250.8" y="157.2">1</text>
<text x="259.2" y="157.1">10/A10</text>
<text x="10.3" y="185.9">D</text>
<text x="285.3" y="185.9">D</text>
<text x="35" y="199.9">1</text>
<text x="85" y="199.9">2</text>
<text x="135" y="199.9">3</text>
<text x="185" y="199.9">4</text>
<text x="235" y="199.9">5</text>
<text x="285" y="199.9">6</text>
</g>
</svg>
